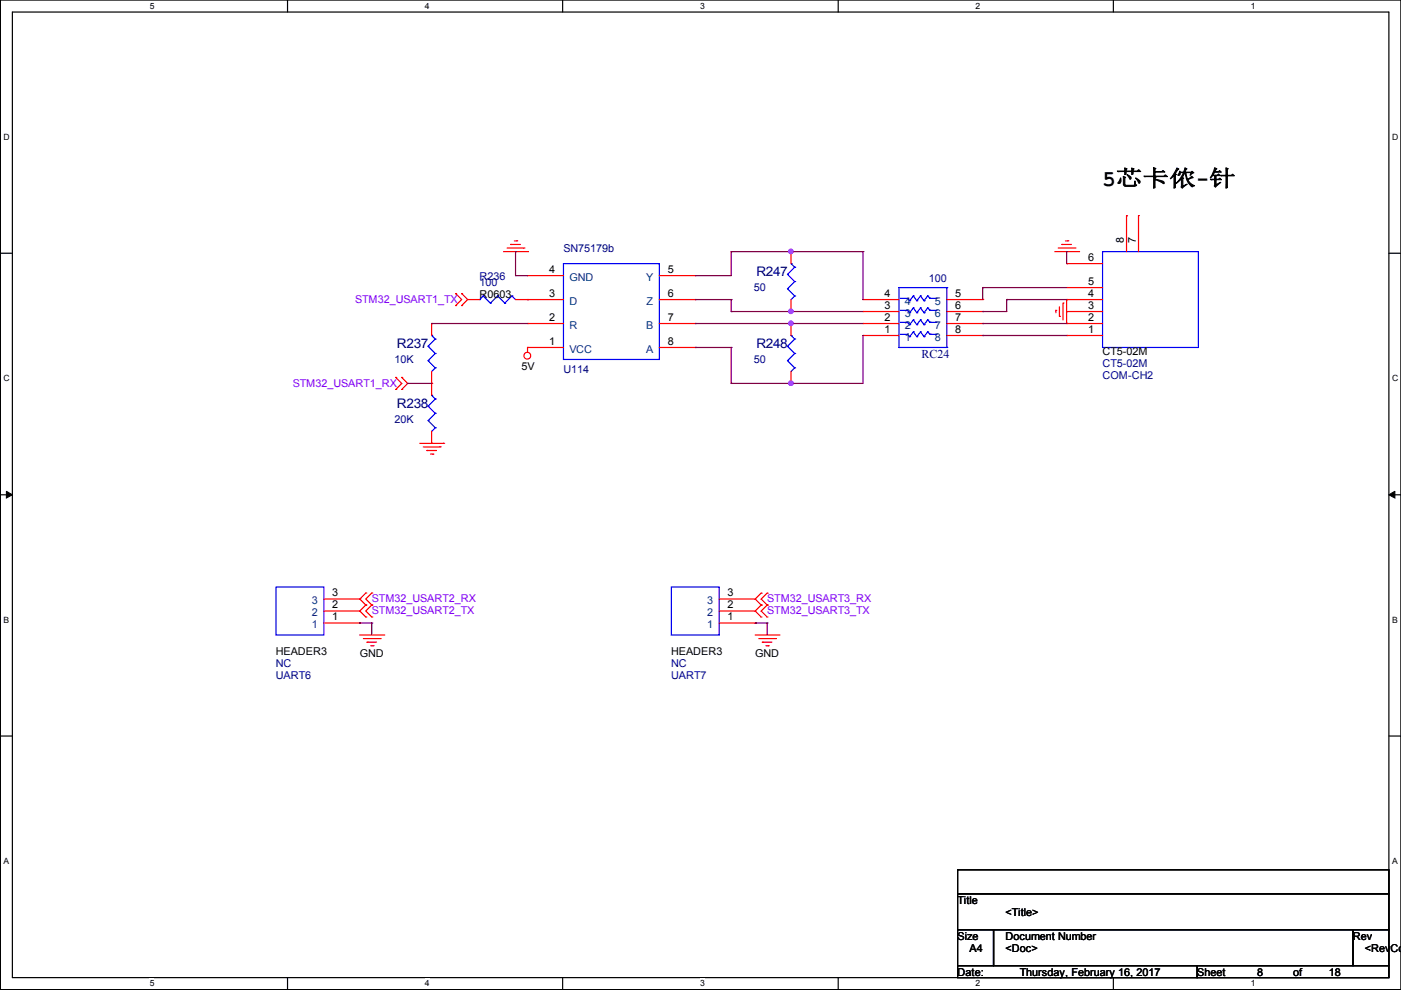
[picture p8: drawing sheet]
<svg xmlns="http://www.w3.org/2000/svg" width="297mm" height="210mm" viewBox="0 0 297 210" stroke-linecap="round" stroke-linejoin="round" font-family="sans-serif">
<path d="M.1 0h296.9v209.8h-296.9zM2.6 2.6h291.9v204.7h-291.9z" fill="none" stroke="#000" stroke-width=".25"/>
<g fill="#fff">
<path d="M31.7 .3h1v1.9h-1z"/>
<path d="M31.7 207.5h1v2h-1z"/>
</g>
<path d="M61 0v2.6M61 207.3v2.5" fill="none" stroke="#000" stroke-width=".25"/>
<g fill="#fff">
<path d="M90.1 .3h.9v1.9h-.9z"/>
<path d="M90.1 207.5h.9v2h-.9z"/>
</g>
<path d="M119.3 0v2.6M119.3 207.3v2.5" fill="none" stroke="#000" stroke-width=".25"/>
<g fill="#fff">
<path d="M148.4 .3h1v1.9h-1z"/>
<path d="M148.4 207.5h1v2h-1z"/>
</g>
<path d="M177.7 0v2.6M177.7 207.3v2.5" fill="none" stroke="#000" stroke-width=".25"/>
<g fill="#fff">
<path d="M206.8 .3h1v1.9h-1z"/>
<path d="M206.8 207.5h1v2h-1z"/>
</g>
<path d="M236.1 0v2.6M236.1 207.3v2.5" fill="none" stroke="#000" stroke-width=".25"/>
<g fill="#fff">
<path d="M265.2 .3h.9v1.9h-.9z"/>
<path d="M265.2 207.5h.9v2h-.9z"/>
<path d="M.8 28.1h1.1v2h-1.1z"/>
<path d="M295.1 28.1h1.2v2h-1.2z"/>
<path d="M.8 79.3h1.1v1.9h-1.1z"/>
<path d="M295.1 79.3h1.2v1.9h-1.2z"/>
</g>
<path d="M.1 53.7h2.5M294.5 53.7h2.5" fill="none" stroke="#000" stroke-width=".25"/>
<g fill="#fff">
<path d="M.8 130.5h1.1v1.9h-1.1z"/>
<path d="M295.1 130.5h1.1v1.9h-1.1z"/>
</g>
<path d="M.1 104.9h2.5M294.5 104.9h2.5" fill="none" stroke="#000" stroke-width=".25"/>
<path d="M1.4 104.2l1.2 .7-1.2 .7zM294.5 104.9l1.2-.7v1.4z" fill="#000" stroke="#000" stroke-width=".21"/>
<g fill="#fff">
<path d="M.8 181.6h1v2h-1z"/>
<path d="M295.1 181.6h1.1v2h-1.1z"/>
</g>
<path d="M.1 156.1h2.5M294.5 156.1h2.5M203 184.4h91.5v5.1h-91.5zM203 189.5h91.5v7.6h-91.5zM203 197.1h7.7v7.6h-7.7zM210.7 197.1h76.2v7.6h-76.2zM286.9 197.1h7.6v7.6h-7.6zM203 204.7h50.8v2.6h-50.8zM253.8 204.7h40.7v2.6h-40.7z" fill="none" stroke="#000" stroke-width=".25"/>
<g fill="none" stroke="#f00" stroke-width=".25">
<path d="M106.8 53.4h5M107.5 52.6h3.6M108.3 51.8h.1M108.3 51.8h2M109.1 51.1h.5M109.6 51.1h.1M111.1 52.6h.1M111.8 53.4h.1M111.8 58.4h.1M111.8 58.4h7.7M139.8 58.4h7.6M147.4 58.4h.1"/>
<path d="M167.7 53.4h.1M167.7 53.4v2.5M223.6 53.4h5.1M224.4 52.6h3.5M225.1 51.8h.1M225.1 51.8h2.1M225.9 51.1h.5M226.1 55.9h.1M226.1 55.9h7.7M226.4 51.1h.1M227.9 52.6h.1M228.7 53.4h.1"/>
<path d="M238.8 45.7h.1M238.8 45.7v7.7M241.4 45.7h.1M241.4 45.7v7.7M91.5 68.6h.1M91.5 68.6v2.5M91.5 78.8v5M96.6 64.8h.1M96.6 62.2h.1M96.6 62.2l1.3 1.3-1.3 1.3M97.9 62.2h.1M97.9 64.8h.1"/>
<path d="M97.9 62.2l1.2 1.3M99.1 63.5h.1M99.1 63.5l-1.2 1.3M99.1 63.5h2.6M109.3 63.5h10.2M111.8 73.7h.1M111.8 63.5h.1M111.8 68.6h.1M111.8 73.7v1M111.8 68.6h7.7M111.8 73.7h7.7M139.8 63.5h7.6"/>
<path d="M139.8 68.6h7.6M139.8 73.7h7.6M147.4 63.5h.1M147.4 68.6h.1M147.4 73.7h.1M167.7 68.6h.1M167.7 66.1h.1M167.7 63.5v2.6M167.7 68.6v2.5M167.7 78.8v2.5M183 71.1h.1M183 66.1h.1"/>
<path d="M183 68.6h.1M183 63.5h.1M183 63.5h7.6M183 71.1h7.6M183 68.6h7.6M183 66.1h7.6M200.7 63.5h7.7M200.7 71.1h7.7M200.7 68.6h7.7M200.7 66.1h7.7M208.4 71.1h.1M208.4 66.1h.1"/>
<path d="M208.4 68.6h.1M208.4 63.5h.1M223.9 65.8h.1M223.9 65.8v.5M224.6 67.1h.1M224.6 65v2.1M225.4 64.3h.1M225.4 64.3v3.5M226.1 63.5h.1M226.1 71.1h.1M226.1 68.6h.1M226.1 66.1h.1"/>
<path d="M226.1 61h.1M226.1 63.5v5.1M226.1 63.5h7.7M226.1 71.1h7.7M226.1 68.6h7.7M226.1 66.1h7.7M226.1 61h7.7M83.9 82.6h.1M83.9 80h.1M83.9 80l1.3 1.3-1.3 1.3M85.2 80h.1M85.2 82.6h.1"/>
<path d="M85.2 80l1.2 1.3-1.2 1.3M89 94h5.1M89.7 94.8h3.6M90.5 95.5h.1M90.5 95.5h2M91.3 96.3h.5M91.5 94h.1M91.5 81.3h.1M91.5 91.5v2.5M91.8 96.3h.1M93.3 94.8h.1M94.1 94h.1"/>
<path d="M167.7 81.3h.1M68.7 132.1h7.6M68.7 129.6h7.6M68.7 127h7.6M76.3 132.1h.1M76.3 129.6h.1M76.3 127h.1M76.3 134.6h5.1M76.3 129.6l1.3 1.2M76.3 127l1.3 1.3M77 135.4h3.6M77.6 128.3h.1"/>
<path d="M77.6 130.8h.1M77.6 125.7h.1M77.6 128.3l-1.3 1.3M77.6 125.7l-1.3 1.3M77.8 136.2h.1M77.8 136.2h2M78.6 136.9h.5M78.8 130.8h.1M78.8 128.3h.1M78.8 125.7h.1M78.8 128.3l-1.2 1.3 1.2 1.2M78.8 125.7l-1.2 1.3 1.2 1.3"/>
<path d="M79.1 136.9h.1M80.6 135.4h.1M81.4 134.6h.1M152.5 132.1h7.6M152.5 129.6h7.6M152.5 127h7.6M160.1 132.1h.1M160.1 129.6h.1M160.1 127h.1M160.1 134.6h5.1M160.1 129.6l1.3 1.2M160.1 127l1.3 1.3"/>
<path d="M160.9 135.4h3.5M161.4 128.3h.1M161.4 130.8h.1M161.4 125.7h.1M161.4 128.3l-1.3 1.3M161.4 125.7l-1.3 1.3M161.6 136.2h.1M161.6 136.2h2.1M162.4 136.9h.5M162.6 130.8h.1M162.6 128.3h.1M162.6 125.7h.1"/>
<path d="M162.6 128.3l-1.2 1.3 1.2 1.2M162.6 125.7l-1.2 1.3 1.2 1.3M162.9 136.9h.1M164.4 135.4h.1M165.2 134.6h.1"/>
<circle cx="111.8" cy="75.4" r=".72"/>
</g>
<g fill="none" stroke="#00f" stroke-width=".25">
<path d="M119.5 55.9h20.3v20.3h-20.3zM167 58.2h.1M167 58.2l1.5 1.5M167.7 55.9h.1M167.7 55.9l.8 .8M168.5 59.7h.1M168.5 56.7h.1M168.5 59.7l-1.5 1.5M168.5 56.7l-1.5 1.5M233.8 53.4h20.3v20.3h-20.3zM90.8 76.5h.1M90.8 73.4h.1"/>
<path d="M90.8 76.5l1.5 1.5M90.8 73.4l1.5 1.5M91.5 71.1h.1M91.5 71.1l.8 .8M92.3 78h.1M92.3 74.9h.1M92.3 71.9h.1M92.3 78l-.8 .8M92.3 74.9l-1.5 1.6M92.3 71.9l-1.5 1.5M101.7 63.5h.1M102.4 62.8h.1"/>
<path d="M102.4 62.8l1.6 1.5M102.4 62.8l-.7 .7M104 64.3h.1M105.5 62.8h.1M105.5 62.8l1.5 1.5M105.5 62.8l-1.5 1.5M107 64.3h.1M108.5 62.8h.1M108.5 62.8l.8 .7M108.5 62.8l-1.5 1.5M167 76.5h.1M167 73.4h.1"/>
<path d="M167 61.2h.1M167 76.5l1.5 1.5M167 73.4l1.5 1.5M167 61.2l1.5 1.6M167.7 71.1h.1M167.7 71.1l.8 .8M168.5 78h.1M168.5 74.9h.1M168.5 71.9h.1M168.5 62.8h.1M168.5 78l-.8 .8M168.5 74.9l-1.5 1.6"/>
<path d="M168.5 71.9l-1.5 1.5M168.5 62.8l-.8 .7M190.6 61h.1M190.6 73.7h.1M190.6 61v12.7M190.6 61h10.1M190.6 73.7h10.1M190.8 63.3h1.6M190.8 65.8h1.6M190.8 68.3h1.6M190.8 70.9h1.6M192.4 63.3h.1"/>
<path d="M192.4 65.8h.1M192.4 68.3h.1M192.4 70.9h.1M192.4 63.3l.5 .5M192.4 65.8l.5 .5M192.4 68.3l.5 .5M192.4 70.9l.5 .5M192.9 63.8h.1M192.9 66.3h.1M192.9 68.8h.1M192.9 71.4h.1M193.6 62.8h.1"/>
<path d="M193.6 65.3h.1M193.6 67.8h.1M193.6 70.4h.1M193.6 62.8l-.7 1M193.6 62.8l.8 1M193.6 65.3l-.7 1M193.6 65.3l.8 1M193.6 67.8l-.7 1M193.6 67.8l.8 1M193.6 70.4l-.7 1M193.6 70.4l.8 1M194.4 63.8h.1"/>
<path d="M194.4 66.3h.1M194.4 68.8h.1M194.4 71.4h.1M195.2 62.8h.1M195.2 65.3h.1M195.2 67.8h.1M195.2 70.4h.1M195.2 62.8l-.8 1M195.2 62.8l.7 1M195.2 65.3l-.8 1M195.2 65.3l.7 1M195.2 67.8l-.8 1"/>
<path d="M195.2 67.8l.7 1M195.2 70.4l-.8 1M195.2 70.4l.7 1M195.9 63.8h.1M195.9 66.3h.1M195.9 68.8h.1M195.9 71.4h.1M196.7 62.8h.1M196.7 65.3h.1M196.7 67.8h.1M196.7 70.4h.1M196.7 62.8l-.8 1"/>
<path d="M196.7 62.8l.5 .5M196.7 65.3l-.8 1M196.7 65.3l.5 .5M196.7 67.8l-.8 1M196.7 67.8l.5 .5M196.7 70.4l-.8 1M196.7 70.4l.5 .5M197.2 63.3h.1M197.2 65.8h.1M197.2 68.3h.1M197.2 70.9h.1M197.2 63.3h1.3"/>
<path d="M197.2 65.8h1.3M197.2 68.3h1.3M197.2 70.9h1.3M198.5 63.3h.1M198.5 65.8h.1M198.5 68.3h.1M198.5 70.9h.1M200.7 61h.1M200.7 73.7h.1M200.7 61v12.7M90.8 89.2h.1M90.8 86.1h.1"/>
<path d="M90.8 89.2l1.5 1.5M90.8 86.1l1.5 1.5M91.5 83.8h.1M91.5 83.8l.8 .8M92.3 90.7h.1M92.3 87.6h.1M92.3 84.6h.1M92.3 90.7l-.8 .8M92.3 87.6l-1.5 1.6M92.3 84.6l-1.5 1.5M58.5 124.5h10.2v10.1h-10.2zM142.3 124.5h10.2v10.1h-10.2z"/>
</g>
<g fill="none" stroke="#800040" stroke-width=".25">
<path d="M109.3 53.4h.1M109.3 58.4h.1M109.3 53.4v5M109.3 58.4h2.5M147.4 58.4h.1M155 53.4h.1M155 53.4v5h-7.6M155 53.4h28M167.7 53.4h.1M183 53.4h.1M183 53.4v10.1M226.1 53.4h.1"/>
<path d="M226.1 53.4v2.5M91.5 68.6h.1M91.5 68.6h20.3M147.4 63.5h.1M147.4 68.6h.1M147.4 73.7h.1M147.4 68.6h35.6M147.4 63.5h7.6M147.4 73.7h7.6M155 63.5h.1M155 66.1h.1M155 73.7h.1"/>
<path d="M155 63.5v2.6M155 73.7v7.6M155 66.1h28M167.7 68.6h.1M167.7 66.1h.1M183 71.1h.1M183 71.1v10.2h-28M208.4 71.1h.1M208.4 68.6h.1M208.4 61h.1M208.4 66.1h.1M208.4 68.6h17.7"/>
<path d="M208.4 71.1h17.7M208.4 61h17.7M208.4 61v2.5M213.4 63.5h.1M213.4 63.5h12.7M213.4 63.5v2.6h-5M86.4 81.3h.1M86.4 81.3h5.1M155 81.3h.1M167.7 81.3h.1M76.3 132.1h.1M76.3 132.1h2.5"/>
<path d="M78.8 132.1h.1M78.8 132.1v2.5M160.1 132.1h.1M160.1 132.1h2.5M162.6 132.1h.1M162.6 132.1v2.5"/>
</g>
<g fill="#f0f" stroke="#f0f" stroke-width=".25">
<circle cx="167.7" cy="53.3" r=".47"/>
<circle cx="167.7" cy="68.6" r=".47"/>
<circle cx="167.7" cy="81.3" r=".47"/>
<circle cx="167.7" cy="66" r=".47"/>
</g>
<text font-size="4.8" x="233.8" y="39.5">5芯卡侬-针</text>
<g font-size="2.8" fill="#000080">
<text x="160.4" y="58.5">R247</text>
<text x="84.2" y="73.8">R237</text>
<text x="160.4" y="73.8">R248</text>
<text x="84.2" y="86.5">R238</text>
</g>
<text font-size="2.5" fill="#000080" x="195.4" y="76">RC24</text>
<g font-size="2.3" fill="#000080">
<text x="119.5" y="53.5">SN75179b</text>
<text x="101.7" y="59.4">R236</text>
<text x="196.9" y="59.9">100</text>
<text x="101.7" y="60.6">100</text>
<text x="159.9" y="61.7">50</text>
<text x="83.7" y="76.9">10K</text>
<text x="159.9" y="76.9">50</text>
<text x="233.8" y="77.9">CT5-02M</text>
<text x="119.5" y="79.2">U114</text>
<text x="233.8" y="80.4">COM-CH2</text>
<text x="83.7" y="89.6">20K</text>
<text x="58.5" y="143.9">UART6</text>
<text x="58.5" y="141.4">NC</text>
<text x="142.3" y="143.9">UART7</text>
<text x="142.3" y="141.4">NC</text>
</g>
<g font-size="2.3">
<text x="238.3" y="51.6" transform="rotate(-90 238.3 51.6)">8</text>
<text x="240.8" y="51.6" transform="rotate(-90 240.8 51.6)">7</text>
<text x="116.4" y="57.8">4</text>
<text x="141.6" y="57.8">5</text>
<text x="230.7" y="55.3">6</text>
<text x="101.7" y="63.2">R0603</text>
<text x="116.4" y="62.9">3</text>
<text x="141.6" y="62.9">6</text>
<text x="187.5" y="65.5">3</text>
<text x="187.5" y="62.9">4</text>
<text x="202.5" y="65.5">6</text>
<text x="202.5" y="62.9">5</text>
<text x="230.7" y="65.5">3</text>
<text x="230.7" y="62.9">4</text>
<text x="230.7" y="60.4">5</text>
<text x="116.4" y="68">2</text>
<text x="141.6" y="68">7</text>
<text x="187.5" y="70.5">1</text>
<text x="187.5" y="68">2</text>
<text x="202.5" y="70.5">8</text>
<text x="202.5" y="68">7</text>
<text x="230.7" y="70.5">1</text>
<text x="230.7" y="68">2</text>
<text x="116.4" y="73.1">1</text>
<text x="141.6" y="73.1">8</text>
<text x="233.8" y="75.4">CT5-02M</text>
<text x="110.6" y="78.4">5V</text>
<text x="70.4" y="131.5">1</text>
<text x="70.4" y="129">2</text>
<text x="70.4" y="126.4">3</text>
<text x="154.3" y="131.5">1</text>
<text x="154.3" y="129">2</text>
<text x="154.3" y="126.4">3</text>
<text x="58.5" y="138.9">HEADER3</text>
<text x="76.3" y="139.4">GND</text>
<text x="142.3" y="138.9">HEADER3</text>
<text x="160.1" y="139.4">GND</text>
<text x="203" y="191.7">Title</text>
<text x="213.2" y="194.2">&lt;Title&gt;</text>
<text x="203" y="199.3">Size</text>
<text x="205.6" y="201.9">A4</text>
<text x="213.2" y="199.3">Document Number</text>
<text x="213.2" y="201.9">&lt;Doc&gt;</text>
<text x="286.9" y="199.3">Rev</text>
<text x="289.4" y="201.9">&lt;RevCod</text>
<text x="203" y="206.9">Date:</text>
<text x="216.2" y="206.9">Thursday, February 16, 2017</text>
<text x="253.8" y="206.9">Sheet</text>
<text x="266.5" y="206.9">8</text>
<text x="274.2" y="206.9">of</text>
<text x="281.8" y="206.9">18</text>
</g>
<g font-size="2.3" fill="#004080">
<text x="120.7" y="59.5">GND</text>
<text x="137" y="59.5">Y</text>
<text x="120.7" y="64.6">D</text>
<text x="137.1" y="64.6">Z</text>
<text x="191.9" y="64.6">4</text>
<text x="198.2" y="64.6">5</text>
<text x="120.7" y="69.7">R</text>
<text x="137" y="69.7">B</text>
<text x="191.9" y="67.2">3</text>
<text x="191.9" y="69.7">2</text>
<text x="198.2" y="67.2">6</text>
<text x="198.2" y="69.7">7</text>
<text x="120.7" y="74.8">VCC</text>
<text x="137" y="74.8">A</text>
<text x="191.9" y="72.2">1</text>
<text x="198.2" y="72.2">8</text>
<text x="66.1" y="130.7">2</text>
<text x="66.1" y="128.1">3</text>
<text x="149.9" y="130.7">2</text>
<text x="149.9" y="128.1">3</text>
<text x="66.1" y="133.2">1</text>
<text x="149.9" y="133.2">1</text>
</g>
<g font-size="2.3" fill="#8000ff">
<text x="75.3" y="64.2">STM32_USART1_TX</text>
<text x="62.1" y="82">STM32_USART1_RX</text>
<text x="78.8" y="130.2">STM32_USART2_TX</text>
<text x="78.8" y="127.7">STM32_USART2_RX</text>
<text x="162.6" y="130.2">STM32_USART3_TX</text>
<text x="162.6" y="127.7">STM32_USART3_RX</text>
</g>
<g font-size="1.8">
<text x="31.7" y="1.9">5</text>
<text x="90.1" y="1.9">4</text>
<text x="148.4" y="1.9">3</text>
<text x="206.8" y="1.9">2</text>
<text x="265.2" y="1.9">1</text>
<text x=".8" y="29.7">D</text>
<text x="295.1" y="29.7">D</text>
<text x=".8" y="80.9">C</text>
<text x="295.1" y="80.9">C</text>
<text x=".8" y="132.1">B</text>
<text x="295.1" y="132.1">B</text>
<text x=".8" y="183.2">A</text>
<text x="295.1" y="183.2">A</text>
<text x="31.7" y="209.1">5</text>
<text x="90.1" y="209.1">4</text>
<text x="148.4" y="209.1">3</text>
<text x="206.8" y="209.1">2</text>
<text x="265.2" y="209.1">1</text>
</g>
</svg>
